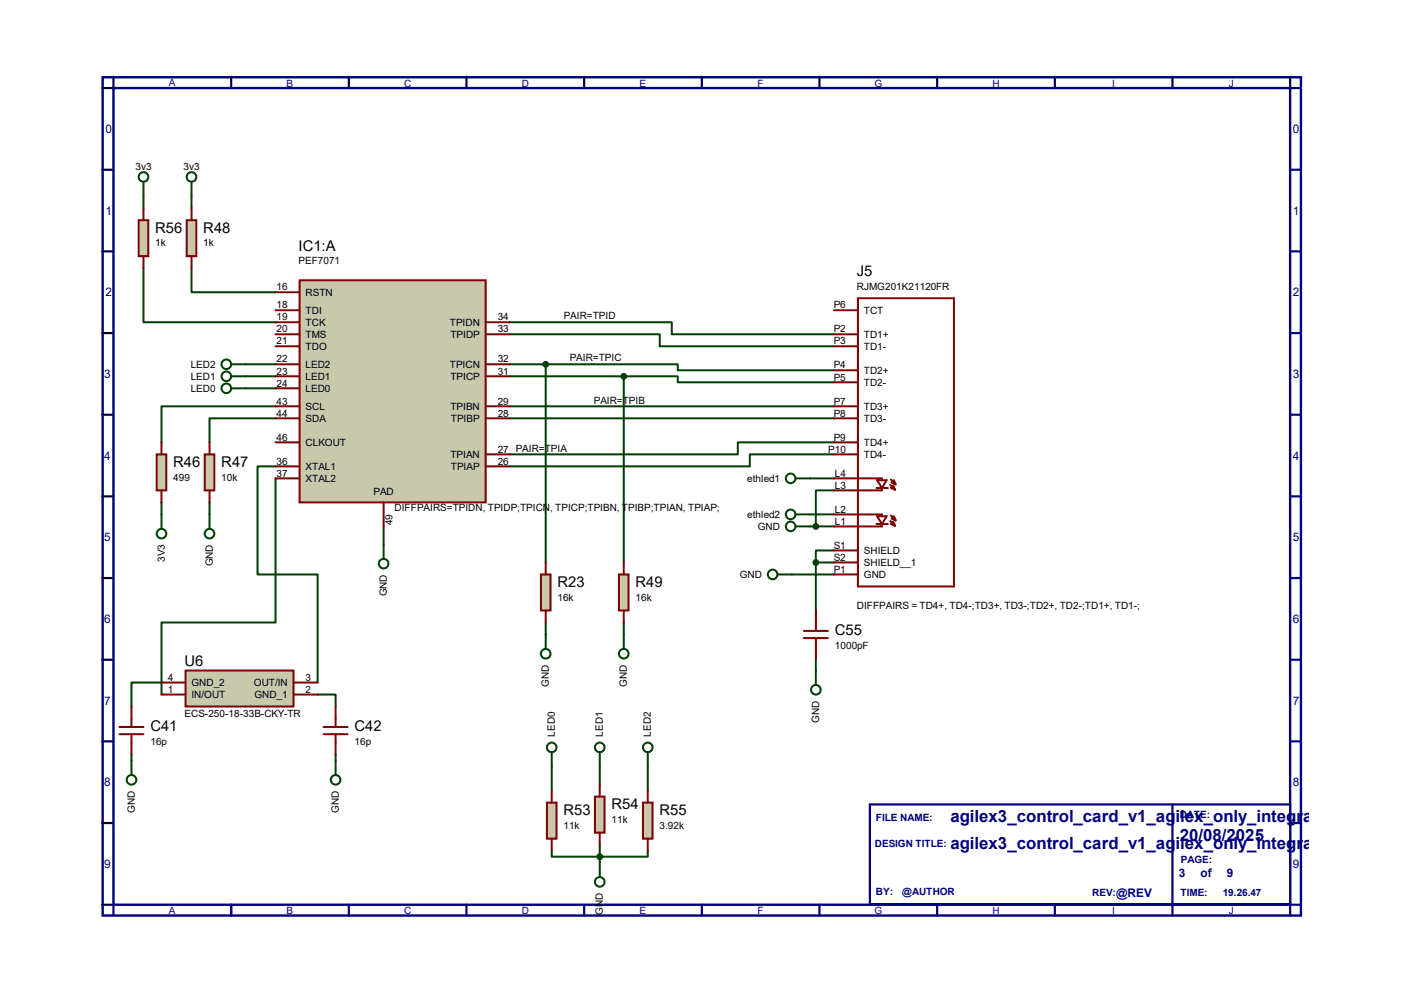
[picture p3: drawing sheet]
<svg xmlns="http://www.w3.org/2000/svg" width="297mm" height="210mm" viewBox="0 0 297 210" stroke-linecap="round" stroke-linejoin="round" font-family="sans-serif">
<path d="M21.7 16.3h253.5v177.3h-253.5zM24 18.6h248.9v172.7h-248.9z" fill="none" stroke="#000080" stroke-width=".51"/>
<g fill="none" stroke="#000080" stroke-width=".47">
<path d="M24 16.3v2.3h-2.3M48.9 16.3v2.3M73.8 16.3v2.3M98.7 16.3v2.3M123.6 16.3v2.3M148.5 16.3v2.3M173.4 16.3v2.3M198.2 16.3v2.3M223.1 16.3v2.3M248 16.3v2.3M272.9 16.3v2.3h2.3M21.7 35.9h2.3"/>
<path d="M272.9 35.9h2.3M21.7 53.2h2.3M272.9 53.2h2.3M21.7 70.4h2.3M272.9 70.4h2.3M21.7 87.7h2.3M272.9 87.7h2.3M21.7 105h2.3M272.9 105h2.3M21.7 122.3h2.3M21.7 139.5h2.3M272.9 122.3h2.3"/>
<path d="M272.9 139.5h2.3M21.7 156.8h2.3M272.9 156.8h2.3M21.7 174.1h2.3M272.9 174.1h2.3M21.7 191.3h2.3v2.3M48.9 191.3v2.3M73.8 191.3v2.3M98.7 191.3v2.3M123.6 191.3v2.3M148.5 191.3v2.3M173.4 191.3v2.3"/>
<path d="M198.2 191.3v2.3M223.1 191.3v2.3M248 191.3v2.3M275.2 191.3h-2.3v2.3"/>
</g>
<g fill="none" stroke="#000" stroke-width=".21">
<path d="M21.5 18.6h2.3M24 16.1v2.3M48.9 16.1v2.3M73.8 16.1v2.3M98.7 16.1v2.3M123.6 16.1v2.3M148.5 16.1v2.3M173.4 16.1v2.3M198.2 16.1l.1 2.3M223.1 16.1l.1 2.3M248 16.1l.1 2.3M272.9 16.1l.1 2.3"/>
<path d="M21.5 35.9h2.3M21.5 53.2h2.3M21.5 70.4h2.3M21.5 87.7h2.3M21.5 105h2.3M21.5 122.3h2.3M21.5 139.5h2.3M21.5 156.8h2.3M21.5 174.1h2.3M21.5 191.3h2.3"/>
</g>
<path d="M184 170.1h88.9v21.1h-88.9z" fill="#fff" stroke="#000080" stroke-width=".47"/>
<path d="M248 170.1v21.1" fill="none" stroke="#000080" stroke-width=".47"/>
<g fill="none" stroke="#004000" stroke-width=".42">
<path d="M30.4 56.7v11.5h27.9M30.4 41.5v2.5M40.5 56.7v5.1h17.8M40.5 41.5v2.5M51.9 79.6h6.4M51.9 77h6.4M107.8 68.2h34.3v2.5h34.3M107.8 70.7h31.8v2.5h36.8M107.8 79.6h24.2M107.8 77h7.6M115.4 77h28v1.3h33M115.4 77v42"/>
<path d="M132 79.6h11.4v1.3h33M132 79.6v39.4M51.9 82.1h6.4M58.3 85.9h-24.1v7.7M58.3 88.5h-14v5.1M58.3 98.6h-3.8v22.9h12.7v22.9M107.8 85.9h68.6M107.8 88.5h68.6M176.4 93.6h-20.3v2.5h-48.3M176.4 96.1h-17.8v2.5h-50.8M34.2 106.3v2.5M44.3 106.3v2.5"/>
<path d="M58.3 101.2v30.5h-24.1v15.2M81.2 111.3v3.8M171.3 111.3h5.1M171.3 101.2h5.1M171.3 108.8h5.1M172.6 119v10.1M172.6 119h3.8M176.4 116.4h-3.8v2.6M176.4 103.7h-3.8v7.6M115.4 131.7v2.5M132 131.7v2.5M167.5 121.5h8.9"/>
<path d="M172.6 139.3v2.5M27.8 159.6v1.3M34.2 144.4h-6.4v5M67.2 146.9h3.8v2.5M71 159.6v1.3M116.7 179.9v1.3h20.3v-1.3M116.7 162.1v5.1M126.9 162.1v3.8M126.9 178.6v3.9M137 162.1v5.1"/>
</g>
<path d="M63.4 59.3h39.3v47h-39.3z" fill="#c8c8aa" stroke="#800000" stroke-width=".42"/>
<g fill="none" stroke="#800000" stroke-width=".42">
<path d="M58.3 61.8h5.1M58.3 65.6h5.1M58.3 68.2h5.1M58.3 73.2h5.1M58.3 77h5.1M58.3 70.7h5.1M58.3 79.6h5.1M102.7 68.2h5.1M102.7 77h5.1M102.7 70.7h5.1M102.7 79.6h5.1M58.3 82.1h5.1"/>
<path d="M58.3 88.5h5.1M58.3 98.6h5.1M58.3 85.9h5.1M58.3 93.6h5.1M102.7 96.1h5.1M102.7 88.5h5.1M102.7 98.6h5.1M102.7 85.9h5.1M58.3 101.2h5.1M81.2 106.3v5"/>
</g>
<g fill="none" stroke="#004000" stroke-width=".42">
<path d="M34.2 108.8v3M44.3 108.8v3M81.2 115.1v3.1"/>
<circle cx="34.2" cy="112.9" r="1.02"/>
<circle cx="44.3" cy="112.9" r="1.02"/>
<circle cx="81.2" cy="119.2" r="1.02"/>
</g>
<path d="M33.1 96.1h2.1v7.6h-2.1z" fill="#c8c8aa" stroke="#800000" stroke-width=".42"/>
<path d="M34.2 93.6v2.5M34.2 103.7v2.6" fill="none" stroke="#800000" stroke-width=".42"/>
<path d="M43.3 96.1h2v7.6h-2z" fill="#c8c8aa" stroke="#800000" stroke-width=".42"/>
<path d="M44.3 93.6v2.5M44.3 103.7v2.6" fill="none" stroke="#800000" stroke-width=".42"/>
<g fill="none" stroke="#004000" stroke-width=".42">
<path d="M40.5 38.4v3.1"/>
<circle cx="40.5" cy="37.4" r="1.02"/>
</g>
<path d="M39.5 46.6h2v7.6h-2z" fill="#c8c8aa" stroke="#800000" stroke-width=".42"/>
<path d="M40.5 44v2.6M40.5 54.2v2.5" fill="none" stroke="#800000" stroke-width=".42"/>
<path d="M114.4 121.5h2.1v7.6h-2.1z" fill="#c8c8aa" stroke="#800000" stroke-width=".42"/>
<path d="M115.4 119v2.5M115.4 129.1v2.6" fill="none" stroke="#800000" stroke-width=".42"/>
<path d="M130.9 121.5h2.1v7.6h-2.1z" fill="#c8c8aa" stroke="#800000" stroke-width=".42"/>
<path d="M132 119v2.5M132 129.1v2.6" fill="none" stroke="#800000" stroke-width=".42"/>
<g fill="none" stroke="#004000" stroke-width=".42">
<path d="M115.4 134.2v3M132 134.2v3M164.5 121.5h3"/>
<circle cx="115.4" cy="138.3" r="1.02"/>
<circle cx="132" cy="138.3" r="1.02"/>
<circle cx="163.4" cy="121.5" r="1.02"/>
</g>
<path d="M39.2 141.8h22.9v7.6h-22.9z" fill="#c8c8aa" stroke="#800000" stroke-width=".42"/>
<path d="M25.3 153.8h5.1M25.3 155.3h5.1M27.8 149.4v4.4M27.8 155.3v4.3M34.2 146.9h5M34.2 144.4h5M62.1 146.9h5.1M62.1 144.4h5.1M68.5 153.8h5M68.5 155.3h5M71 149.4v4.4M71 155.3v4.3" fill="none" stroke="#800000" stroke-width=".42"/>
<g fill="none" stroke="#004000" stroke-width=".42">
<path d="M27.8 160.9v3M71 160.9v3"/>
<circle cx="27.8" cy="164.9" r="1.02"/>
<circle cx="71" cy="164.9" r="1.02"/>
</g>
<path d="M29.3 46.6h2.1v7.6h-2.1z" fill="#c8c8aa" stroke="#800000" stroke-width=".42"/>
<path d="M30.4 44v2.6M30.4 54.2v2.5" fill="none" stroke="#800000" stroke-width=".42"/>
<g fill="none" stroke="#004000" stroke-width=".42">
<path d="M30.4 38.4v3.1"/>
<circle cx="30.4" cy="37.4" r="1.02"/>
</g>
<path d="M115.7 169.8h2v7.6h-2z" fill="#c8c8aa" stroke="#800000" stroke-width=".42"/>
<path d="M116.7 167.2v2.6M116.7 177.4v2.5" fill="none" stroke="#800000" stroke-width=".42"/>
<path d="M125.9 168.5h2v7.6h-2z" fill="#c8c8aa" stroke="#800000" stroke-width=".42"/>
<path d="M126.9 165.9v2.6M126.9 176.1v2.5" fill="none" stroke="#800000" stroke-width=".42"/>
<path d="M136 169.8h2v7.6h-2z" fill="#c8c8aa" stroke="#800000" stroke-width=".42"/>
<g fill="none" stroke="#800000" stroke-width=".42">
<path d="M181.5 63.1h20.3v60.9h-20.3M181.5 108.8h5.1v.3M185.4 110.8h2.4M185.5 109.2h2.1l-1 1.6zM186.6 111v.3h-5.1M188.3 110.2l1.1 1M188.5 109.1l1 1M170.1 135h5M170.1 133.4h5M172.6 129.1v4.3M172.6 135v4.3M137 167.2v2.6"/>
<path d="M137 177.4v2.5"/>
</g>
<g fill="none" stroke="#004000" stroke-width=".42">
<path d="M48.9 79.6h3M48.9 77h3M48.9 82.1h3M116.7 159.1v3M126.9 159.1v3M137 159.1v3M172.6 141.8v3.1M126.9 182.5v3"/>
<circle cx="47.9" cy="79.6" r="1.02"/>
<circle cx="47.9" cy="77" r="1.02"/>
<circle cx="47.9" cy="82.1" r="1.02"/>
<circle cx="116.7" cy="158.1" r="1.02"/>
<circle cx="126.9" cy="158.1" r="1.02"/>
<circle cx="137" cy="158.1" r="1.02"/>
<circle cx="172.6" cy="145.9" r="1.02"/>
<circle cx="126.9" cy="186.5" r="1.02"/>
</g>
<circle cx="126.9" cy="181.2" r=".51" fill="#004000" stroke="#004000" stroke-width=".42"/>
<g fill="#c8c8aa" stroke="#800000" stroke-width=".42">
<path d="M188.6 109.7l.5-.5 .4 .9z"/>
<path d="M189 110.3l.4 .9-.9-.4z"/>
</g>
<path d="M181.5 63.1v60.9M181.5 101.2h5.1v.2M185.4 103.2h2.4M185.5 101.6h2.1l-1 1.6zM186.6 103.3v.4h-5.1M188.3 102.6l1.1 1M188.5 101.4l1 1" fill="none" stroke="#800000" stroke-width=".42"/>
<g fill="#c8c8aa" stroke="#800000" stroke-width=".42">
<path d="M189.1 101.6l.4 .8-.9-.3z"/>
<path d="M188.5 103.2l.5-.5 .4 .9z"/>
</g>
<g fill="none" stroke="#800000" stroke-width=".42">
<path d="M176.4 65.6h5.1M176.4 70.7h5.1M176.4 73.2h5.1M176.4 78.3h5.1M176.4 80.9h5.1M176.4 85.9h5.1M176.4 88.5h5.1M176.4 93.6h5.1M176.4 96.1h5.1M176.4 111.3h5.1M176.4 108.8h5.1M176.4 103.7h5.1"/>
<path d="M176.4 101.2h5.1M176.4 116.4h5.1M176.4 119h5.1M176.4 121.5h5.1"/>
</g>
<g fill="#004000" stroke="#004000" stroke-width=".42">
<circle cx="172.6" cy="119" r=".51"/>
<circle cx="172.6" cy="111.3" r=".51"/>
<circle cx="115.4" cy="77" r=".51"/>
<circle cx="132" cy="79.6" r=".51"/>
</g>
<g fill="none" stroke="#004000" stroke-width=".42">
<path d="M168.3 111.3h3M168.3 101.2h3M168.3 108.8h3"/>
<circle cx="167.3" cy="108.8" r="1.02"/>
<circle cx="167.3" cy="111.3" r="1.02"/>
<circle cx="167.3" cy="101.2" r="1.02"/>
</g>
<g font-size="3.6" fill="#000080">
<text x="201" y="173.8">agilex3_control_card_v1_agilex_only_integrated_magneti</text>
<text x="201" y="179.6">agilex3_control_card_v1_agilex_only_integrated_magneti</text>
<text x="249.6" y="177.8">20/08/2025</text>
</g>
<g font-size="3.1">
<text x="32.9" y="49.2">R56</text>
<text x="43" y="49.2">R48</text>
<text x="63.2" y="53">IC1:A</text>
<text x="181.3" y="58.4">J5</text>
<text x="36.7" y="98.7">R46</text>
<text x="46.8" y="98.7">R47</text>
<text x="117.9" y="124.1">R23</text>
<text x="134.5" y="124.1">R49</text>
<text x="176.6" y="134.3">C55</text>
<text x="39" y="140.9">U6</text>
<text x="31.8" y="154.6">C41</text>
<text x="75" y="154.6">C42</text>
<text x="119.2" y="172.4">R53</text>
<text x="129.4" y="171.1">R54</text>
<text x="139.5" y="172.4">R55</text>
</g>
<g font-size="2.5" fill="#000080">
<text x="22.3" y="28.2">0</text>
<text x="273.5" y="28.2">0</text>
<text x="22.3" y="45.4">1</text>
<text x="273.5" y="45.4">1</text>
<text x="22.3" y="62.7">2</text>
<text x="273.5" y="62.7">2</text>
<text x="22.1" y="80">3</text>
<text x="273.5" y="80">3</text>
<text x="22.1" y="97.2">4</text>
<text x="273.5" y="97.2">4</text>
<text x="22.1" y="114.5">5</text>
<text x="273.5" y="114.5">5</text>
<text x="22.1" y="131.8">6</text>
<text x="273.5" y="131.8">6</text>
<text x="22.1" y="149.1">7</text>
<text x="273.5" y="149.1">7</text>
<text x="22.1" y="166.3">8</text>
<text x="273.5" y="166.3">8</text>
<text x="22.1" y="183.6">9</text>
<text x="249.4" y="185.5">3</text>
<text x="254" y="185.5">of</text>
<text x="259.5" y="185.5">9</text>
<text x="273.5" y="183.6">9</text>
<text x="236.1" y="189.6">@REV</text>
</g>
<g font-size="2.1" fill="#000080">
<text x="35.7" y="18.1">A</text>
<text x="60.6" y="18.4">B</text>
<text x="85.5" y="18.4">C</text>
<text x="110.4" y="18.4">D</text>
<text x="135.3" y="18.4">E</text>
<text x="160.3" y="18.4">F</text>
<text x="185" y="18.4">G</text>
<text x="209.9" y="18.4">H</text>
<text x="235.3" y="18.4">I</text>
<text x="260" y="18.4">J</text>
<text x="185.3" y="173.6">FILE NAME:</text>
<text x="249.6" y="173.1">DATE:</text>
<text x="185.1" y="179.1">DESIGN TITLE:</text>
<text x="249.8" y="182.5">PAGE:</text>
<text x="185.3" y="189.4">BY:</text>
<text x="190.9" y="189.4">@AUTHOR</text>
<text x="231.1" y="189.5">REV:</text>
<text x="249.7" y="189.5">TIME:</text>
<text x="258.7" y="189.5">19.26.47</text>
<text x="35.7" y="193.4">A</text>
<text x="60.6" y="193.4">B</text>
<text x="85.5" y="193.4">C</text>
<text x="110.4" y="193.4">D</text>
<text x="135.3" y="193.4">E</text>
<text x="160.3" y="193.4">F</text>
<text x="185" y="193.4">G</text>
<text x="209.9" y="193.4">H</text>
<text x="235.3" y="193.4">I</text>
<text x="260" y="193.4">J</text>
</g>
<g font-size="2.1">
<text x="28.7" y="35.9">3v3</text>
<text x="38.8" y="35.9">3v3</text>
<text x="32.9" y="52.1">1k</text>
<text x="43" y="52.1">1k</text>
<text x="63.2" y="55.9">PEF7071</text>
<text x="58.5" y="61.4">16</text>
<text x="58.5" y="65.2">18</text>
<text x="64.6" y="62.6">RSTN</text>
<text x="176.4" y="65.2">P6</text>
<text x="181.3" y="61.4">RJMG201K21120FR</text>
<text x="58.5" y="67.8">19</text>
<text x="58.5" y="70.3">20</text>
<text x="64.6" y="66.4">TDI</text>
<text x="64.6" y="68.9">TCK</text>
<text x="64.6" y="71.5">TMS</text>
<text x="95.2" y="68.9">TPIDN</text>
<text x="95.3" y="71.5">TPIDP</text>
<text x="105.3" y="70.3">33</text>
<text x="105.3" y="67.8">34</text>
<text x="119.3" y="67.6">PAIR=TPID</text>
<text x="176.4" y="70.3">P2</text>
<text x="182.8" y="66.4">TCT</text>
<text x="182.8" y="71.5">TD1+</text>
<text x="40.3" y="77.8">LED2</text>
<text x="58.5" y="72.9">21</text>
<text x="58.5" y="76.7">22</text>
<text x="64.6" y="74">TDO</text>
<text x="64.6" y="77.8">LED2</text>
<text x="95.2" y="77.8">TPICN</text>
<text x="105.3" y="76.7">32</text>
<text x="120.5" y="76.5">PAIR=TPIC</text>
<text x="176.4" y="72.9">P3</text>
<text x="176.4" y="77.9">P4</text>
<text x="182.8" y="74">TD1-</text>
<text x="40.3" y="82.9">LED0</text>
<text x="40.3" y="80.3">LED1</text>
<text x="58.5" y="79.2">23</text>
<text x="58.5" y="81.7">24</text>
<text x="64.6" y="80.3">LED1</text>
<text x="64.6" y="82.9">LED0</text>
<text x="95.3" y="80.3">TPICP</text>
<text x="105.3" y="79.2">31</text>
<text x="176.4" y="80.5">P5</text>
<text x="182.8" y="79.1">TD2+</text>
<text x="182.8" y="81.6">TD2-</text>
<text x="58.5" y="85.6">43</text>
<text x="58.5" y="88.1">44</text>
<text x="64.6" y="86.7">SCL</text>
<text x="64.6" y="89.2">SDA</text>
<text x="95.3" y="86.7">TPIBN</text>
<text x="95.4" y="89.2">TPIBP</text>
<text x="105.3" y="88.1">28</text>
<text x="105.3" y="85.6">29</text>
<text x="125.6" y="85.3">PAIR=TPIB</text>
<text x="176.4" y="85.6">P7</text>
<text x="176.4" y="88.1">P8</text>
<text x="182.8" y="86.7">TD3+</text>
<text x="182.8" y="89.2">TD3-</text>
<text x="58.5" y="93.2">46</text>
<text x="64.6" y="94.3">CLKOUT</text>
<text x="105.3" y="95.7">27 PAIR=TPIA</text>
<text x="175.2" y="95.7">P10</text>
<text x="176.4" y="93.2">P9</text>
<text x="182.8" y="94.3">TD4+</text>
<text x="36.7" y="101.6">499</text>
<text x="46.8" y="101.6">10k</text>
<text x="58.5" y="98.3">36</text>
<text x="58.5" y="100.8">37</text>
<text x="64.6" y="99.4">XTAL1</text>
<text x="64.6" y="101.9">XTAL2</text>
<text x="95.3" y="96.9">TPIAN</text>
<text x="95.4" y="99.4">TPIAP</text>
<text x="105.3" y="98.3">26</text>
<text x="158.1" y="101.9">ethled1</text>
<text x="176.6" y="100.8">L4</text>
<text x="182.8" y="96.9">TD4-</text>
<text x="79" y="104.6">PAD</text>
<text x="83.5" y="108">DIFFPAIRS=TPIDN, TPIDP;TPICN, TPICP;TPIBN, TPIBP;TPIAN, TPIAP;</text>
<text x="176.6" y="103.3">L3</text>
<text x="83.1" y="111.1" transform="rotate(-90 83.1 111.1)">49</text>
<text x="158.1" y="109.6">ethled2</text>
<text x="160.3" y="112.1">GND</text>
<text x="176.6" y="111">L1</text>
<text x="176.6" y="108.4">L2</text>
<text x="34.8" y="118.9" transform="rotate(-90 34.8 118.9)">3V3</text>
<text x="45" y="119.8" transform="rotate(-90 45 119.8)">GND</text>
<text x="176.4" y="116">S1</text>
<text x="176.4" y="118.6">S2</text>
<text x="182.8" y="117.2">SHIELD</text>
<text x="182.8" y="119.7">SHIELD__1</text>
<text x="156.5" y="122.3">GND</text>
<text x="176.4" y="121.1">P1</text>
<text x="182.8" y="122.3">GND</text>
<text x="81.8" y="126.2" transform="rotate(-90 81.8 126.2)">GND</text>
<text x="117.9" y="127">16k</text>
<text x="134.5" y="127">16k</text>
<text x="181.3" y="128.7">DIFFPAIRS = TD4+, TD4-;TD3+, TD3-;TD2+, TD2-;TD1+, TD1-;</text>
<text x="176.6" y="137.2">1000pF</text>
<text x="35.5" y="144">4</text>
<text x="64.6" y="144">3</text>
<text x="35.5" y="146.5">1</text>
<text x="40.5" y="147.7">IN/OUT</text>
<text x="40.5" y="145.1">GND_2</text>
<text x="53.7" y="145.1">OUT/IN</text>
<text x="53.8" y="147.7">GND_1</text>
<text x="64.6" y="146.5">2</text>
<text x="116.1" y="145.2" transform="rotate(-90 116.1 145.2)">GND</text>
<text x="132.6" y="145.2" transform="rotate(-90 132.6 145.2)">GND</text>
<text x="39" y="151.6">ECS-250-18-33B-CKY-TR</text>
<text x="117.4" y="155.8" transform="rotate(-90 117.4 155.8)">LED0</text>
<text x="127.5" y="155.8" transform="rotate(-90 127.5 155.8)">LED1</text>
<text x="137.7" y="155.8" transform="rotate(-90 137.7 155.8)">LED2</text>
<text x="173.3" y="152.8" transform="rotate(-90 173.3 152.8)">GND</text>
<text x="31.8" y="157.5">16p</text>
<text x="75" y="157.5">16p</text>
<text x="28.5" y="171.9" transform="rotate(-90 28.5 171.9)">GND</text>
<text x="71.7" y="171.9" transform="rotate(-90 71.7 171.9)">GND</text>
<text x="119.2" y="175.3">11k</text>
<text x="129.4" y="174">11k</text>
<text x="139.5" y="175.3">3.92k</text>
<text x="127.5" y="193.5" transform="rotate(-90 127.5 193.5)">GND</text>
</g>
</svg>
